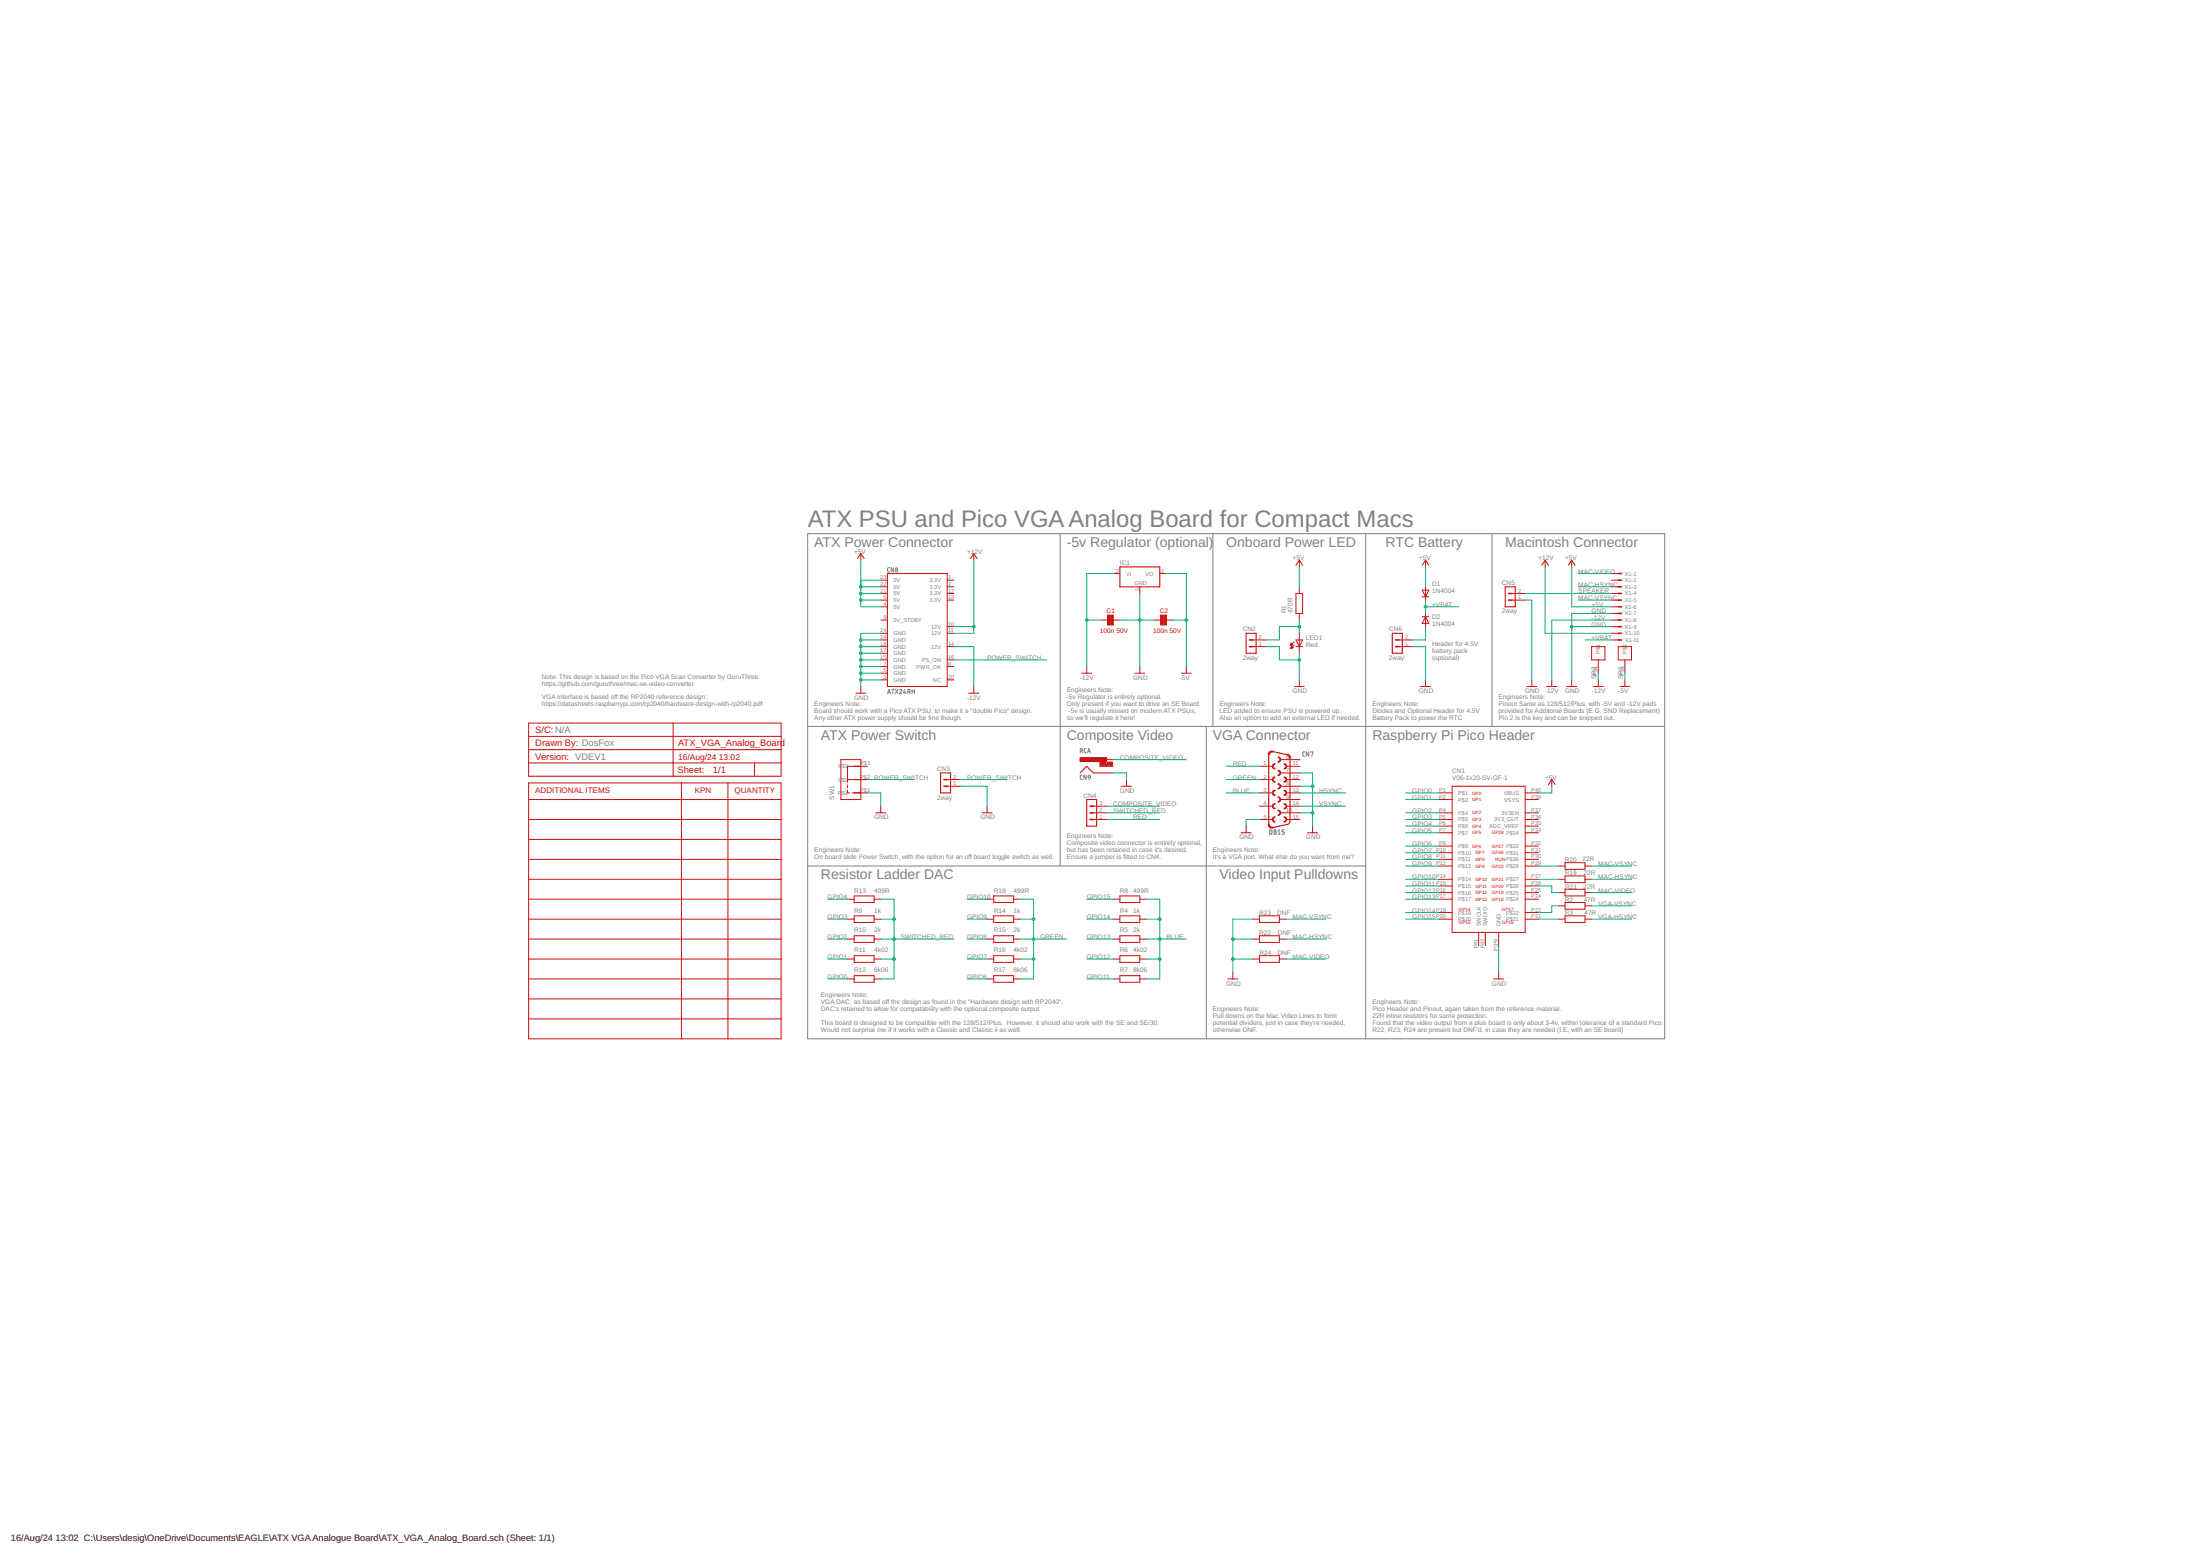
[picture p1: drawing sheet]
<svg xmlns="http://www.w3.org/2000/svg" width="841mm" height="594mm" viewBox="0 0 841 594" stroke-linecap="round" stroke-linejoin="round" font-family="sans-serif">
<g fill="none" stroke="#808080" stroke-width=".38">
<path d="M308.8 203.9h327.6v193h-327.6zM340 216.9l-.7 .4v1l.7 .2M341.6 216.9v1.6l-.9-1.6v1.6M405.3 203.9v127M463.7 203.9v73.6M522.1 203.9v193M570.4 203.9v73.6M308.8 277.5h327.6M339.3 265l.6-1.6 .5 1.6M339.4 264.6h.9M340.9 263.4h.9M341.3 263.4v1.6"/>
<path d="M342.2 263.4l1.1 1.6M343.3 263.4l-1.1 1.6M343.9 263.7a.45 .45 0 0 1 .6-.3 .45 .45 0 0 1 .2 .7l-.8 .9h.9M345.8 263.4l-.4 1.2h1M346.1 264.3v.7M347.1 264.3h.4a.46 .46 0 0 0 .5-.5 .46 .46 0 0 0-.5-.4h-.4v1.6M347.6 264.3l.4 .7M348.7 263.4v1.6M348.7 264.1h.9M349.6 263.4v1.6M461.1 277.5v119.4M413 286.9h.4a.44 .44 0 0 0 .5-.5 .44 .44 0 0 0-.5-.4h-.4v1.6"/>
<path d="M413.5 286.9l.4 .7M413.7 296.1l-.5 .1-.2 .3v1l.7 .3M415.2 286h-.5l-.2 .3v1.1l.7 .2M415.2 296.1v1.7l-.9-1.7v1.7M415.7 287.6l.6-1.6 .5 1.6M415.9 287.2h.8M416.1 296.3h.6l.1 .7-.7-.1zM416.8 297l-.1 .5-.6 .3M498.8 287.3h-.5l-.2 .3v1l.7 .3M500.3 287.3v1.6l-.9-1.6v1.6M501 287.4l.9-.1-.4 1.6M485.4 317.1l.8 .3v1l-.2 .3h-.6z"/>
<path d="M487 317.1h.5a.36 .36 0 0 1 .3 .3 .36 .36 0 0 1-.3 .4 .46 .46 0 0 1 .4 .5 .46 .46 0 0 1-.4 .4h-.5zM487 317.8h.5M488.5 318.7h.9M488.5 317.4l.5-.3v1.6M491 317.1h-.9v.7h.5a.47 .47 0 0 1 .4 .5 .47 .47 0 0 1-.4 .4h-.5M308.8 330.9h213.3"/>
<circle cx="342.7" cy="217.3" r=".35"/>
<circle cx="342.7" cy="218.1" r=".46"/>
</g>
<g fill="none" stroke="#c90d0c" stroke-width=".38">
<path d="M329.1 211.5v2.5M329.1 211.5l1.2 1.9M329.1 211.5l-1.3 1.9M339.2 219.1h22.9v43.2h-22.9zM372.3 211.5v2.5M372.3 211.5l1.2 1.9M372.3 211.5l-1.3 1.9M425.6 219.1h2.5M443.4 219.1h2.5M496.7 214v2.6M496.7 214l1.3 1.9M496.7 214l-1.3 1.9"/>
<path d="M545 214l1.2 1.9M545 214l-1.3 1.9M545 214v2.6M590.7 214l1.2 1.9M590.7 214l-1.3 1.9M590.7 214v2.6M600.8 214l1.3 1.9M600.8 214l-1.2 1.9M600.8 214v2.6M616.1 219.1h2.5M336.7 221.7h2.5M336.7 224.2h2.5"/>
<path d="M336.7 226.7h2.5M336.7 229.3h2.5M336.7 231.8h2.5M336.7 236.9h2.5M362.1 221.7h2.5M362.1 224.2h2.5M362.1 226.7h2.5M362.1 229.3h2.5M362.1 239.4h2.5M421.1 236.9h2.6M425.6 236.9h2.5M435.7 224.2v2.5"/>
<path d="M441.5 236.9h2.5M445.9 236.9h2.5M495.4 226.7h2.6v7.7h-2.6zM496.7 224.2v2.5M496.7 234.4v2.5M543.7 225.5h2.5l-1.2 2.5zM543.7 228h2.5M543.7 235.6h2.5M545 224.2v5.1M545 234.4v5M545 235.6l1.2 2.5h-2.5zM578 226.7h5.1"/>
<path d="M578 229.3h5.1M616.1 221.7h2.5M616.1 224.2h2.5M616.1 226.7h2.5M616.1 229.3h2.5M616.1 231.8h2.5M616.1 236.9h2.5M616.1 239.4h2.5M616.1 234.4h2.5M336.7 247h2.5M336.7 242h2.5M336.7 259.7h2.5"/>
<path d="M336.7 257.2h2.5M336.7 254.7h2.5M336.7 252.1h2.5M336.7 249.6h2.5M336.7 244.5h2.5M362.1 247h2.5M362.1 242h2.5M362.1 259.7h2.5M362.1 254.7h2.5M362.1 252.1h2.5M413.5 257.2h3.8M415.4 254.7v2.5"/>
<path d="M433.8 257.2h3.8M435.7 254.7v2.5M451.6 257.2h3.8M453.5 254.7v2.5M478.9 247h5.1M478.9 244.5h5.1M493.3 246.6h.2M493.4 246.5h.4M493.4 246.3h.6M493.4 247.8h.1M493.5 246.2h.6M493.5 247.7h.2"/>
<path d="M493.5 247.5h.5M493.5 246.1h.5M493.6 246h.3M493.6 247.4h.7M493.6 247.3h.6M493.6 245.9h.1M493.6 245.8l-.3 .9M493.6 245.8l.6 .5-.9 .4M493.7 247.2h.4M493.7 247.1h.2M493.8 246.9l-.4 .9M493.8 246.9l.5 .5"/>
<path d="M493.8 246.9h.1M494.3 247.4l-.9 .4M494.7 245.3l-1.4 1.4M494.8 246.4l-1.4 1.4M495.4 247h2.6M495.4 244.5h2.6l-1.3 2.5zM496.7 242v7.6M496.7 259.7v2.6M534.8 247h5.1M534.8 244.5h5.1M545 259.7v2.6M585.6 259.7v2.6"/>
<path d="M593.2 259.7v2.6M600.8 259.7v2.6M608.5 247h5v5.1h-5zM611 252.1v5.1M611 259.7v2.6M616.1 242h2.5M616.1 244.5h2.5M618.6 247h5.1v5.1h-5.1zM621.2 252.1v5.1M621.2 259.7v2.6M202.1 276.2h96.5v20.4h-96.5zM257.3 276.2v20.4"/>
<path d="M327.2 264.8h3.8M329.1 262.3v2.5M370.4 264.8h3.8M372.3 262.3v2.5M494.8 262.3h3.8M543.1 262.3h3.8M583.7 262.3h3.8M591.3 262.3h3.8M598.9 262.3h3.8M609.1 262.3h3.8M619.3 262.3h3.8M202.1 299.1h96.5v97.8h-96.5z"/>
<path d="M202.1 291.5h55.1M202.1 286.4h96.5M202.1 281.3h55.1M257.3 291.5h41.3M257.3 281.3h41.3M260.5 299.1v97.8M278.3 299.1v97.8M288.4 291.5v5.1M321.5 290.2h7.6v15.3h-7.6zM324 297.8h7.6M324 299.9v1M331.6 292.8h-7.6v6.1"/>
<path d="M362.1 297.8h5.1M412.9 295.3l2.5-2.5 2.6 2.5h7.6M420.5 290.2v2.6h5.1M420.8 291.2h.3l-.1 .5zM421 291.9l-.2 .1 .2 .5M421.3 292h.2l-.1 .5zM421.4 291.5l.3-.2-.3-.2v.6M421.9 291.4h.2M422.1 291.9v.6l-.3-.6v.6M422.1 291.1h-.2v.6h.2M422.7 291.1v.6l-.3-.6v.6M422.7 291.9v.6l-.3-.6v.6"/>
<path d="M423 292.2h.2M423 290.2h2.6M423.2 291.1l.1 .6 .2-.4 .1 .4 .1-.6M423.2 291.9h-.2v.6h.2M423.7 291.9l-.3 .1 .3 .5M423.9 291.9h.3M423.9 291.4h.4M423.9 291.1v.6M424 291.9v.6M424.3 291.1v.6M424.4 292.2h.2M424.5 291.4h.2"/>
<path d="M424.6 291.9h-.2v.6h.2M424.8 291.1h-.3v.6h.3M424.9 291.9l.3 .1-.1 .5h-.2zM425.3 291.1v.6l-.3-.6v.6M430.7 297.8v2.6M481.5 292.8h5M481.5 297.8h5M489.3 295.3h7.7M489.3 290.2h7.7M491.9 292.8h5.1M491.9 297.8h5.1M593.2 297.8l1.3 1.9"/>
<path d="M593.2 297.8l-1.3 1.9M593.2 297.8v2.6M202.1 305.5h96.5M202.1 313.1h96.5M324 301.9v1h.8M325.8 302.9h5.8M334.8 310.5h3.8M336.7 308v2.5M362.1 300.4h5.1M375.4 310.5h3.8M377.3 308v2.5M418 313.1h5"/>
<path d="M418 310.5h5M418 308h5M428.8 300.4h3.8M474.5 318.2h3.8M476.4 315.6v2.6M481.5 313.1h5M481.5 302.9h5M481.5 308h5M489.3 305.5h7.7M489.3 310.5h7.7M489.3 300.4h7.7M491.9 313.1h5.1"/>
<path d="M491.9 302.9h5.1M491.9 308h5.1M499.9 318.2h3.8M501.8 315.6v2.6M550 305.5h5.1M550 313.1h5.1M550 302.9h5.1M550 310.5h5.1M550 315.6h5.1M550 318.2h5.1M555.1 300.4h28v55.8h-28zM583.1 305.5h5"/>
<path d="M583.1 313.1h5M583.1 302.9h5M583.1 310.5h5M583.1 315.6h5M583.1 318.2h5M202.1 320.7h96.5M202.1 328.3h96.5M202.1 335.9h96.5M550 328.3h5.1M550 335.9h5.1M550 323.2h5.1M550 325.8h5.1"/>
<path d="M550 330.9h5.1M550 338.5h5.1M583.1 328.3h5M583.1 335.9h5M583.1 323.2h5M583.1 325.8h5M583.1 330.9h5M583.1 338.5h5M595.8 335.9h2.5M595.8 330.9h2.5M598.3 329.6h7.6v2.5h-7.6zM598.3 334.7h7.6v2.5h-7.6z"/>
<path d="M598.3 339.7h7.6v2.6h-7.6zM605.9 335.9h2.6M605.9 330.9h2.6M202.1 343.5h96.5M202.1 351.2h96.5M202.1 358.8h96.5M324 343.5h2.5M324 351.2h2.5M324 358.8h2.5M326.5 342.3h7.7v2.5h-7.7zM326.5 349.9h7.7v2.5h-7.7zM326.5 357.5h7.7v2.5h-7.7z"/>
<path d="M334.2 343.5h2.5M334.2 351.2h2.5M334.2 358.8h2.5M377.3 343.5h2.6M377.3 351.2h2.6M377.3 358.8h2.6M379.9 342.3h7.6v2.5h-7.6zM379.9 349.9h7.6v2.5h-7.6zM379.9 357.5h7.6v2.5h-7.6zM387.5 343.5h2.5M387.5 351.2h2.5M387.5 358.8h2.5"/>
<path d="M425.6 343.5h2.5M425.6 351.2h2.5M425.6 358.8h2.5M428.1 342.3h7.6v2.5h-7.6zM428.1 349.9h7.6v2.5h-7.6zM428.1 357.5h7.6v2.5h-7.6zM435.7 343.5h2.6M435.7 351.2h2.6M435.7 358.8h2.6M478.9 351.2h2.6M478.9 358.8h2.6M481.5 349.9h7.6v2.5h-7.6z"/>
<path d="M481.5 357.5h7.6v2.5h-7.6zM489.1 351.2h2.5M489.1 358.8h2.5M550 343.5h5.1M550 351.2h5.1M550 341h5.1M550 348.6h5.1M565.3 356.2v5.1M567.8 356.2v5.1M572.9 356.2v5.1M583.1 343.5h5M583.1 351.2h5"/>
<path d="M583.1 341h5M583.1 348.6h5M595.8 351.2h2.5M595.8 341h2.5M595.8 346.1h2.5M598.3 344.8h7.6v2.5h-7.6zM598.3 349.9h7.6v2.5h-7.6zM605.9 351.2h2.6M605.9 341h2.6M605.9 346.1h2.6M202.1 366.4h96.5M202.1 374h96.5"/>
<path d="M324 366.4h2.5M324 374h2.5M326.5 365.1h7.7v2.6h-7.7zM326.5 372.7h7.7v2.6h-7.7zM334.2 366.4h2.5M334.2 374h2.5M377.3 366.4h2.6M377.3 374h2.6M379.9 365.1h7.6v2.6h-7.6zM379.9 372.7h7.6v2.6h-7.6zM387.5 366.4h2.5M387.5 374h2.5"/>
<path d="M425.6 366.4h2.5M425.6 374h2.5M428.1 365.1h7.6v2.6h-7.6zM428.1 372.7h7.6v2.6h-7.6zM435.7 366.4h2.6M435.7 374h2.6M469.4 374h3.8M471.3 371.5v2.5M478.9 366.4h2.6M481.5 365.1h7.6v2.6h-7.6zM489.1 366.4h2.5M571 374h3.8"/>
<path d="M572.9 371.5v2.5M202.1 381.6h96.5M202.1 389.3h96.5"/>
</g>
<g fill="#c90d0c" stroke="#c90d0c" stroke-width=".38">
<path d="M486.7 297.1l.7-.3v.3a.76 .76 0 0 0-.7 .7 .76 .76 0 0 0 .7 .8v.3a1.02 1.02 0 0 1-.9-.7 1.02 1.02 0 0 1 .2-1.1z" fill-rule="evenodd"/>
<path d="M488.6 294.3a1.02 1.02 0 0 1 1 1 1.02 1.02 0 0 1-1 1v-.2a.76 .76 0 0 0 .7-.8 .76 .76 0 0 0-.7-.8z" fill-rule="evenodd"/>
<path d="M486.7 292l.7-.3v.3a.76 .76 0 0 0-.7 .8 .76 .76 0 0 0 .7 .7v.3a1.02 1.02 0 0 1-.9-.7 1.02 1.02 0 0 1 .2-1.1z" fill-rule="evenodd"/>
<path d="M488.6 304.4a1.02 1.02 0 0 1 1 1.1 1.02 1.02 0 0 1-1 1v-.3a.76 .76 0 0 0 .7-.7 .76 .76 0 0 0-.7-.8z" fill-rule="evenodd"/>
<path d="M486.7 302.1l.7-.2v.3a.76 .76 0 0 0-.7 .7 .76 .76 0 0 0 .7 .8v.2a1.02 1.02 0 0 1-.9-.6 1.02 1.02 0 0 1 .2-1.2z" fill-rule="evenodd"/>
<path d="M488.6 299.4a1.02 1.02 0 0 1 1 1 1.02 1.02 0 0 1-1 1v-.3a.76 .76 0 0 0 .7-.7 .76 .76 0 0 0-.7-.8z" fill-rule="evenodd"/>
<path d="M486.7 307.2l.7-.2v.2a.76 .76 0 0 0-.7 .8 .76 .76 0 0 0 .7 .8v.2a1.02 1.02 0 0 1-.9-.7 1.02 1.02 0 0 1 .2-1.1z" fill-rule="evenodd"/>
<path d="M488.6 309.5a1.02 1.02 0 0 1 1 1 1.02 1.02 0 0 1-1 1.1v-.3a.76 .76 0 0 0 .7-.8 .76 .76 0 0 0-.7-.7z" fill-rule="evenodd"/>
<path d="M486.7 312.3l.7-.2v.2a.76 .76 0 0 0-.7 .8 .76 .76 0 0 0 .7 .7v.3a1.02 1.02 0 0 1-.9-.7 1.02 1.02 0 0 1 .2-1.1z" fill-rule="evenodd"/>
<path d="M485.2 287.3l1.4-.4-.1 .4-1 .3-.3 .8h-.4z" fill-rule="evenodd"/>
<path d="M492.2 288.1l.9 .7 .3 .8h-.4l-.4-.8-.5-.3z" fill-rule="evenodd"/>
<path d="M484.8 314.9h.4l.5 .9 .8 .2 .1 .4a1.46 1.46 0 0 1-1.8-1.5z" fill-rule="evenodd"/>
<path d="M488.6 289.2a1.02 1.02 0 0 1 1 1 1.02 1.02 0 0 1-1 1v-.2a.76 .76 0 0 0 .7-.8 .76 .76 0 0 0-.7-.7z" fill-rule="evenodd"/>
<path d="M490.9 296.8a1.02 1.02 0 0 1 1 1 1.02 1.02 0 0 1-1 1.1v-.3a.76 .76 0 0 0 .7-.8 .76 .76 0 0 0-.7-.7z" fill-rule="evenodd"/>
<path d="M490.9 301.9a1.02 1.02 0 0 1 1 1 1.02 1.02 0 0 1-1 1v-.2a.76 .76 0 0 0 .7-.8 .76 .76 0 0 0-.7-.7z" fill-rule="evenodd"/>
<path d="M490.9 307a1.02 1.02 0 0 1 1 1 1.02 1.02 0 0 1-1 1v-.2a.76 .76 0 0 0 .7-.8 .76 .76 0 0 0-.7-.8z" fill-rule="evenodd"/>
<path d="M490.9 312.1a1.02 1.02 0 0 1 1 1 1.02 1.02 0 0 1-1 1v-.3a.76 .76 0 0 0 .7-.7 .76 .76 0 0 0-.7-.8z" fill-rule="evenodd"/>
<path d="M490.9 291.7a1.02 1.02 0 0 1 1 1.1 1.02 1.02 0 0 1-1 1v-.3a.76 .76 0 0 0 .7-.7 .76 .76 0 0 0-.7-.8z" fill-rule="evenodd"/>
</g>
<path d="M428.1 216.6h15.3v7.6h-15.3zM575.4 224.2h3.8v7.6h-3.8zM476.4 242h3.8v7.6h-3.8zM532.3 242h3.8v7.6h-3.8zM359.6 295.3h3.8v7.6h-3.8zM485 288.4v26.5M486.6 287.1l5.5 1.3M493.1 289.6v24.4l-.7 .9-5.8 1.3M415.4 305.5h3.8v10.1h-3.8z" fill="none" stroke="#c90d0c" stroke-width=".42"/>
<g fill="none" stroke="#c90d0c" stroke-width=".61">
<path d="M618.6 219.1h1.3M576.7 226.7h1.3M576.7 229.3h1.3M618.6 226.7h1.3M618.6 229.3h1.3M618.6 221.7h1.3M618.6 224.2h1.3M618.6 231.8h1.3M618.6 234.4h1.3M618.6 236.9h1.3M618.6 239.4h1.3M477.6 244.5h1.3"/>
<path d="M477.6 247h1.3M533.5 244.5h1.3M533.5 247h1.3M618.6 244.5h1.3M618.6 242h1.3M360.8 297.8h1.3M360.8 300.4h1.3M416.7 308h1.3M416.7 310.5h1.3M416.7 313.1h1.3"/>
</g>
<g fill="#c90d0c" stroke="#c90d0c" stroke-width=".38">
<path d="M412.9 289.5h10.1v1.5h-10.1z"/>
<path d="M424.6 235h1v3.8h-1z"/>
<path d="M423.4 235h.9v3.8h-.9z"/>
<path d="M445 235h.9v3.8h-.9z"/>
<path d="M443.7 235h.9v3.8h-.9z"/>
</g>
<g fill="none" stroke="#0dab76" stroke-width=".38">
<path d="M329.1 214v17.8h7.6M372.3 214v28h-7.7M425.6 219.1h-10.2v35.6M445.9 219.1h7.6v35.6M496.7 216.6v7.6M545 216.6v7.6M590.7 216.6v25.4h25.4M600.8 216.6v15.2h15.3M603.4 219.1h12.7M329.1 229.3h7.6M329.1 221.7h7.6M329.1 224.2h7.6"/>
<path d="M329.1 226.7h7.6M364.6 239.4h7.7M415.4 236.9h5.7M428.1 236.9h13.4M435.7 226.7v28M448.4 236.9h5.1M496.7 239.4h-7.6v5.1h-5.1M496.7 236.9v5.1M545 239.4v5.1h-5.1M545 229.3v5.1M545 231.8h12.7M583.1 229.3h2.5v30.4"/>
<path d="M583.1 226.7h33M600.8 239.4h15.3M603.4 229.3h12.7M603.4 224.2h12.7M616.1 236.9h-22.9v22.8M616.1 234.4h-15.3v25.3M329.1 244.5h7.6M329.1 247h7.6M329.1 249.6h7.6M329.1 252.1h7.6M329.1 254.7h7.6M329.1 257.2h7.6"/>
<path d="M329.1 259.7h7.6M336.7 242h-7.6v20.3M364.6 247h7.7v15.3M364.6 252.1h35.6M484 247h5.1v5.1h7.6M496.7 249.6v10.1M539.9 247h5.1v12.7M605.9 244.5h10.2M611 257.2v2.5M621.2 257.2v2.5M331.6 297.8h17.8M367.2 297.8h17.8"/>
<path d="M425.6 295.3h5.1v2.5M425.6 290.2h27.9M468.8 297.8h12.7M468.8 292.8h12.7M497 295.3h4.8v20.3M331.6 302.9h5.1v5.1M367.2 300.4h10.1v7.6M423 313.1h20.4M423 310.5h20.4M423 308h20.4M468.8 302.9h12.7M481.5 313.1h-5.1v2.5"/>
<path d="M497 302.9h17.5M497 300.4h4.8M497 310.5h4.8M497 308h17.5M537.3 302.9h12.7M537.3 313.1h12.7M537.3 310.5h12.7M537.3 305.5h12.7M537.3 315.6h12.7M537.3 318.2h12.7M593.2 300.4v2.5h-5.1M537.3 323.2h12.7"/>
<path d="M537.3 325.8h12.7M537.3 328.3h12.7M537.3 330.9h12.7M537.3 335.9h12.7M537.3 338.5h12.7M588.1 338.5h5.1v2.5h2.6M588.1 330.9h7.7M588.1 335.9h7.7M608.5 330.9h15.2M608.5 335.9h15.2M316.4 351.2h7.6M316.4 358.8h7.6"/>
<path d="M316.4 343.5h7.6M336.7 351.2h5.1M336.7 358.8h27.9M336.7 343.5h5.1v30.5h-5.1M369.7 351.2h7.6M369.7 358.8h7.6M369.7 343.5h7.6M390 351.2h5.1M390 358.8h17.8M390 343.5h5.1v30.5h-5.1M415.4 351.2h10.2M415.4 358.8h10.2"/>
<path d="M415.4 343.5h10.2M438.3 351.2h5.1M438.3 358.8h15.2M438.3 343.5h5.1v30.5h-5.1M471.3 358.8h7.6M478.9 351.2h-7.6v20.3M491.6 351.2h15.3M491.6 358.8h15.3M537.3 351.2h12.7M537.3 343.5h12.7M537.3 348.6h12.7M537.3 341h12.7"/>
<path d="M588.1 351.2h7.7M595.8 346.1h-2.6v2.5h-5.1M608.5 351.2h15.2M608.5 346.1h15.2M608.5 341h15.2M316.4 366.4h7.6M316.4 374h7.6M336.7 366.4h5.1M369.7 366.4h7.6M369.7 374h7.6M390 366.4h5.1M415.4 366.4h10.2"/>
<path d="M415.4 374h10.2M438.3 366.4h5.1M471.3 366.4h7.6M491.6 366.4h15.3M572.9 361.3v10.2"/>
</g>
<g fill="#0dab76" stroke="#0dab76" stroke-width=".38">
<circle cx="329.1" cy="244.5" r=".51"/>
<circle cx="329.1" cy="247" r=".51"/>
<circle cx="329.1" cy="249.6" r=".51"/>
<circle cx="329.1" cy="252.1" r=".51"/>
<circle cx="329.1" cy="254.7" r=".51"/>
<circle cx="329.1" cy="257.2" r=".51"/>
<circle cx="329.1" cy="259.7" r=".51"/>
<circle cx="496.7" cy="252.1" r=".51"/>
<circle cx="501.8" cy="300.4" r=".51"/>
<circle cx="501.8" cy="310.5" r=".51"/>
<circle cx="435.7" cy="236.9" r=".51"/>
<circle cx="600.8" cy="239.4" r=".51"/>
<circle cx="471.3" cy="358.8" r=".51"/>
<circle cx="471.3" cy="366.4" r=".51"/>
<circle cx="372.3" cy="239.4" r=".51"/>
<circle cx="415.4" cy="236.9" r=".51"/>
<circle cx="329.1" cy="224.2" r=".51"/>
<circle cx="329.1" cy="226.7" r=".51"/>
<circle cx="329.1" cy="229.3" r=".51"/>
<circle cx="496.7" cy="239.4" r=".51"/>
<circle cx="395.1" cy="366.4" r=".51"/>
<circle cx="395.1" cy="358.8" r=".51"/>
<circle cx="395.1" cy="351.2" r=".51"/>
<circle cx="443.4" cy="366.4" r=".51"/>
<circle cx="443.4" cy="358.8" r=".51"/>
<circle cx="443.4" cy="351.2" r=".51"/>
<circle cx="341.8" cy="366.4" r=".51"/>
<circle cx="341.8" cy="358.8" r=".51"/>
<circle cx="341.8" cy="351.2" r=".51"/>
<circle cx="453.5" cy="236.9" r=".51"/>
<circle cx="545" cy="231.8" r=".51"/>
</g>
<text font-size="9.1" fill="#808080" x="308.8" y="201.3">ATX PSU and Pico VGAAnalog Board for Compact Macs</text>
<g font-size="5.4" fill="#808080">
<text x="311.3" y="209">ATX Power Connector</text>
<text x="407.8" y="209">-5v Regulator (optional)</text>
<text x="468.8" y="209">Onboard Power LED</text>
<text x="529.7" y="209">RTC Battery</text>
<text x="575.4" y="209">Macintosh Connector</text>
<text x="313.8" y="282.6">ATX Power Switch</text>
<text x="407.8" y="282.6">Composite Video</text>
<text x="463.7" y="282.6">VGA Connector</text>
<text x="524.6" y="282.6">Raspberry Pi Pico Header</text>
<text x="313.8" y="335.9">Resistor Ladder DAC</text>
<text x="466.2" y="335.9">Video Input Pulldowns</text>
</g>
<g font-size="3.6" fill="#c90d0c">
<text x="204.6" y="280.1">S/C: N/A</text>
<text x="204.6" y="285.1">Drawn By: DosFox</text>
<text x="259.2" y="285.1">ATX_VGA_Analog_Board</text>
<text x="204.6" y="290.2">Version: VDEV1</text>
<text x="259" y="295.4">Sheet:</text>
<text x="272.6" y="295.3">1/1</text>
</g>
<g font-size="3.5">
<text x="4.2" y="588.9">16/Aug/24</text>
<text x="21.3" y="588.9">13:02 C:\Users\desig\OneDrive\Documents\EAGLE\ATX VGAAnalogue Board\ATX_VGA_Analog_Board.sch (Sheet: 1/1)</text>
</g>
<g font-size="3.2" fill="#c90d0c">
<text x="259.2" y="290.2">16/Aug/24</text>
<text x="274.8" y="290.2">13:02</text>
</g>
<g font-size="3.1" fill="#c90d0c">
<text x="204.6" y="302.9">ADDITIONAL ITEMS</text>
<text x="265.6" y="302.9">KPN</text>
<text x="280.8" y="302.9">QUANTITY</text>
</g>
<g font-size="2.5" fill="#808080">
<text x="326.5" y="211.5">+5V</text>
<text x="369.7" y="211.5">+12V</text>
<text x="428.1" y="215.8">IC1</text>
<text x="494.2" y="214">+5V</text>
<text x="542.4" y="214">+5V</text>
<text x="588.1" y="214">+12V</text>
<text x="598.3" y="214">+5V</text>
<text x="603.4" y="219.1">MAC-VIDEO</text>
<text x="547.5" y="226.5">1N4004</text>
<text x="547.5" y="223.7">D1</text>
<text x="574.2" y="223.4">CN5</text>
<text x="603.4" y="224.2">MAC-HSYNC</text>
<text x="603.4" y="226.7">SPEAKER</text>
<text x="547.5" y="231.8">+VBAT</text>
<text x="603.4" y="229.3">MAC-VSYNC</text>
<text x="608.4" y="231.8">+5V</text>
<text x="491.6" y="234.3" transform="rotate(-90 491.6 234.3)">R1</text>
<text x="494.2" y="234.3" transform="rotate(-90 494.2 234.3)">470R</text>
<text x="547.5" y="239.2">1N4004</text>
<text x="547.5" y="236.4">D2</text>
<text x="574.2" y="234.3">2way</text>
<text x="608.4" y="239.4">GND</text>
<text x="608.4" y="234.3">GND</text>
<text x="608.4" y="236.9">-12V</text>
<text x="475.1" y="241.2">CN2</text>
<text x="499.2" y="244.5">LED1</text>
<text x="531" y="241.2">CN6</text>
<text x="608.4" y="244.5">+VBAT</text>
<text x="499.2" y="247">Red</text>
<text x="547.5" y="246.8">Header for 4.5V</text>
<text x="547.5" y="249.5">battery pack</text>
<text x="377.3" y="252.1">POWER_SWITCH</text>
<text x="475.1" y="252.1">2way</text>
<text x="531" y="252.1">2way</text>
<text x="547.5" y="252.1">(optional)</text>
<text x="207.2" y="259.2">Note: This design is based on the Pico VGA Scan Converter by GuruThree:</text>
<text x="207.2" y="261.9">https://github.com/guruthree/mac-se-video-converter</text>
<text x="412.9" y="259.7">-12V</text>
<text x="433.2" y="259.7">GND</text>
<text x="451" y="259.7">-5V</text>
<text x="610.2" y="259.4" transform="rotate(-90 610.2 259.4)">SP2</text>
<text x="620.4" y="259.4" transform="rotate(-90 620.4 259.4)">SP1</text>
<text x="207.2" y="267.2">VGA Interface is based off the RP2040 reference design:</text>
<text x="207.2" y="269.9">https://datasheets.raspberrypi.com/rp2040/hardware-design-with-rp2040.pdf</text>
<text x="311.3" y="269.6">Engineers Note:</text>
<text x="326.5" y="267.4">GND</text>
<text x="369.7" y="267.4">-12V</text>
<text x="407.8" y="264.3">Engineers Note:</text>
<text x="407.8" y="267">-5v Regulator is entirely optional.</text>
<text x="407.8" y="269.6">Only present if you want to drive an SE Board.</text>
<text x="466.2" y="269.6">Engineers Note:</text>
<text x="494.2" y="264.8">GND</text>
<text x="524.6" y="269.6">Engineers Note:</text>
<text x="542.4" y="264.8">GND</text>
<text x="572.9" y="267">Engineers Note:</text>
<text x="572.9" y="269.6">Pinout Same as 128/512/Plus, with -5V and -12V pads</text>
<text x="583.1" y="264.8">GND</text>
<text x="590.7" y="264.8">-12V</text>
<text x="598.3" y="264.8">GND</text>
<text x="608.4" y="264.8">-12V</text>
<text x="618.6" y="264.8">-5V</text>
<text x="311.3" y="272.3">Board should work with a Pico ATX PSU, to make it a &quot;double Pico&quot; design.</text>
<text x="311.3" y="275">Any other ATX power supply should be fine though.</text>
<text x="407.8" y="275">so we'll regulate it here!</text>
<text x="408.5" y="272.3">-5v is usually missed on modern ATX PSUs,</text>
<text x="466.2" y="272.3">LED added to ensure PSU is powered up.</text>
<text x="466.2" y="275">Also an option to add an external LED if needed.</text>
<text x="524.6" y="272.3">Diodes and Optional Header for 4.5V</text>
<text x="524.6" y="275">Battery Pack to power the RTC</text>
<text x="572.9" y="272.3">provided for Additonal Boards (E.G, SND Replacement)</text>
<text x="572.9" y="275">Pin 2 is the key and can be snipped out.</text>
<text x="428.1" y="290.2">COMPOSITE_VIDEO</text>
<text x="471.3" y="292.8">RED</text>
<text x="334.2" y="297.8">POWER_SWITCH</text>
<text x="358.3" y="294.5">CN3</text>
<text x="369.7" y="297.8">POWER_SWITCH</text>
<text x="471.3" y="297.8">GREEN</text>
<text x="555.1" y="297.8">V06-1x20-SV-GF-1</text>
<text x="555.1" y="295.3">CN1</text>
<text x="590.7" y="297.8">+5V</text>
<text x="318.9" y="305.5" transform="rotate(-90 318.9 305.5)">SW1</text>
<text x="358.3" y="305.5">2way</text>
<text x="414.2" y="304.7">CN4</text>
<text x="428.1" y="302.9">GND</text>
<text x="471.3" y="302.9">BLUE</text>
<text x="504.3" y="302.9">HSYNC</text>
<text x="539.9" y="302.9">GPIO0</text>
<text x="539.9" y="305.5">GPIO1</text>
<text x="425.6" y="310.5">SWITCHED_RED</text>
<text x="425.6" y="308">COMPOSITE_VIDEO</text>
<text x="504.3" y="308">VSYNC</text>
<text x="539.9" y="310.5">GPIO2</text>
<text x="334.2" y="313.1">GND</text>
<text x="374.8" y="313.1">GND</text>
<text x="433.2" y="313.1">RED</text>
<text x="539.9" y="313.1">GPIO3</text>
<text x="539.9" y="315.6">GPIO4</text>
<text x="407.8" y="320.3">Engineers Note:</text>
<text x="407.8" y="323">Composite video connector is entirely optional,</text>
<text x="473.8" y="320.7">GND</text>
<text x="499.2" y="320.7">GND</text>
<text x="539.9" y="318.2">GPIO5</text>
<text x="539.9" y="323.2">GPIO6</text>
<text x="311.3" y="325.6">Engineers Note:</text>
<text x="311.3" y="328.3">On board slide Power Switch, with the option for an off board toggle switch as well.</text>
<text x="407.8" y="325.6">but has been retained in case it's desired.</text>
<text x="407.8" y="328.3">Ensure a jumper is fitted to CN4.</text>
<text x="463.7" y="325.6">Engineers Note:</text>
<text x="463.7" y="328.3">It's a VGA port. What else do you want from me?</text>
<text x="539.9" y="325.8">GPIO7</text>
<text x="539.9" y="328.3">GPIO8</text>
<text x="598.2" y="329.1">R20</text>
<text x="605" y="329.1">22R</text>
<text x="539.9" y="330.8">GPIO9</text>
<text x="539.9" y="335.9">GPIO10</text>
<text x="598.2" y="334.3">R19</text>
<text x="605.3" y="334.5">22R</text>
<text x="611" y="330.8">MAC-VSYNC</text>
<text x="611" y="335.9">MAC-HSYNC</text>
<text x="326.5" y="341">R13</text>
<text x="334.2" y="341">499R</text>
<text x="379.9" y="341">R18</text>
<text x="387.5" y="341">499R</text>
<text x="428.1" y="341">R8</text>
<text x="433.2" y="341">499R</text>
<text x="539.9" y="338.5">GPIO11</text>
<text x="539.9" y="341">GPIO12</text>
<text x="598.3" y="339.5">R21</text>
<text x="605.2" y="339.6">22R</text>
<text x="611" y="341">MAC-VIDEO</text>
<text x="316.4" y="343.5">GPIO4</text>
<text x="369.7" y="343.5">GPIO10</text>
<text x="415.4" y="343.5">GPIO15</text>
<text x="539.9" y="343.5">GPIO13</text>
<text x="598.2" y="344.6">R2</text>
<text x="605.4" y="344.6">47R</text>
<text x="611" y="346.1">VGA-VSYNC</text>
<text x="316.4" y="351.2">GPIO3</text>
<text x="326.5" y="348.6">R9</text>
<text x="334.2" y="348.6">1k</text>
<text x="369.7" y="351.2">GPIO9</text>
<text x="379.9" y="348.6">R14</text>
<text x="387.5" y="348.6">1k</text>
<text x="415.4" y="351.2">GPIO14</text>
<text x="428.1" y="348.6">R4</text>
<text x="433.2" y="348.6">1k</text>
<text x="481.4" y="349.5">R23</text>
<text x="488.2" y="349.4">DNF</text>
<text x="494.2" y="351.2">MAC-VSYNC</text>
<text x="539.9" y="348.6">GPIO14</text>
<text x="539.9" y="351.2">GPIO15</text>
<text x="598.2" y="349.7">R3</text>
<text x="605.7" y="349.5">47R</text>
<text x="611" y="351.2">VGA-HSYNC</text>
<text x="316.4" y="358.8">GPIO2</text>
<text x="326.5" y="356.2">R10</text>
<text x="334.2" y="356.2">2k</text>
<text x="344.3" y="358.8">SWITCHED_RED</text>
<text x="369.7" y="358.8">GPIO8</text>
<text x="379.9" y="356.2">R15</text>
<text x="387.5" y="356.2">2k</text>
<text x="397.6" y="358.8">GREEN</text>
<text x="415.4" y="358.8">GPIO13</text>
<text x="428.1" y="356.2">R5</text>
<text x="433.2" y="356.2">2k</text>
<text x="445.9" y="358.8">BLUE</text>
<text x="481.4" y="357.2">R22</text>
<text x="488.5" y="357.3">DNF</text>
<text x="494.2" y="358.8">MAC-HSYNC</text>
<text x="326.5" y="363.9">R11</text>
<text x="334.2" y="363.9">4k02</text>
<text x="379.9" y="363.9">R16</text>
<text x="387.5" y="363.9">4k02</text>
<text x="428.1" y="363.9">R6</text>
<text x="433.2" y="363.9">4k02</text>
<text x="481.5" y="364.9">R24</text>
<text x="488.3" y="365">DNF</text>
<text x="316.4" y="366.4">GPIO1</text>
<text x="326.5" y="371.5">R12</text>
<text x="334.2" y="371.5">8k06</text>
<text x="369.7" y="366.4">GPIO7</text>
<text x="379.9" y="371.5">R17</text>
<text x="387.5" y="371.5">8k06</text>
<text x="415.4" y="366.4">GPIO12</text>
<text x="428.1" y="371.5">R7</text>
<text x="433.2" y="371.5">8k06</text>
<text x="494.2" y="366.4">MAC-VIDEO</text>
<text x="316.4" y="374">GPIO0</text>
<text x="369.7" y="374">GPIO6</text>
<text x="415.4" y="374">GPIO11</text>
<text x="468.8" y="376.6">GND</text>
<text x="570.4" y="376.6">GND</text>
<text x="313.8" y="381">Engineers Note:</text>
<text x="313.8" y="383.7">VGA DAC, as based off the design as found in the &quot;Hardware design with RP2040&quot;.</text>
<text x="524.6" y="383.7">Engineers Note:</text>
<text x="313.8" y="386.3">DAC's retained to allow for compatability with the optional composite output.</text>
<text x="463.7" y="386.3">Engineers Note:</text>
<text x="463.7" y="389">Pull downs on the Mac Video Lines to form</text>
<text x="524.6" y="386.3">Pico Header and Pinout, again taken from the reference material.</text>
<text x="524.6" y="389">22R inline resistors for some protection.</text>
<text x="313.8" y="391.7">This board is designed to be compatible with the 128/512/Plus. However, it should also work with the SE and SE/30.</text>
<text x="313.8" y="394.3">Would not surprise me if it works with a Classic and Classic ii as well.</text>
<text x="463.7" y="391.7">potential dividers, just in case they're needed,</text>
<text x="463.7" y="394.3">otherwise DNF.</text>
<text x="524.6" y="391.7">Found that the video output from a plus board is only about 3-4v, within tolerance of a standard Pico.</text>
<text x="524.6" y="394.3">R22, R23, R24 are present but DNF'd, in case they are needed (I.E, with an SE board)</text>
</g>
<g font-size="2.5" fill="#c90d0c">
<text x="423" y="234.3">C1</text>
<text x="443.4" y="234.3">C2</text>
<text x="420.5" y="242">100n 50V</text>
<text x="440.8" y="242">100n 50V</text>
</g>
<g font-size="2.1" fill="#808080">
<text x="336.5" y="221.3">23</text>
<text x="362.4" y="221.3">1</text>
<text x="426.6" y="218.8">2</text>
<text x="430.5" y="219.9">VI</text>
<text x="437.9" y="219.9">VO</text>
<text x="443.7" y="218.8">3</text>
<text x="621.1" y="219.9">X1-1</text>
<text x="336.5" y="226.4">21</text>
<text x="336.5" y="223.8">22</text>
<text x="341.6" y="227.5">5V</text>
<text x="341.6" y="225">5V</text>
<text x="341.6" y="222.4">5V</text>
<text x="355.4" y="222.4">3.3V</text>
<text x="355.4" y="225">3.3V</text>
<text x="355.4" y="227.5">3.3V</text>
<text x="362.4" y="223.8">2</text>
<text x="362.4" y="226.4">12</text>
<text x="433.7" y="223.4">GND</text>
<text x="435.4" y="225.7" transform="rotate(-90 435.4 225.7)">1</text>
<text x="580.3" y="226.4">2</text>
<text x="621.1" y="222.4">X1-2</text>
<text x="621.1" y="225">X1-3</text>
<text x="621.1" y="227.5">X1-4</text>
<text x="337.7" y="231.5">4</text>
<text x="337.7" y="228.9">6</text>
<text x="341.6" y="232.6">5V</text>
<text x="341.6" y="230">5V</text>
<text x="355.4" y="230">3.3V</text>
<text x="362.4" y="228.9">13</text>
<text x="580.3" y="228.9">1</text>
<text x="621.1" y="230">X1-5</text>
<text x="621.1" y="232.6">X1-6</text>
<text x="337.7" y="236.5">9</text>
<text x="341.6" y="237.6">5V_STDBY</text>
<text x="362.4" y="239.1">10</text>
<text x="621.1" y="235.1">X1-7</text>
<text x="621.1" y="237.6">X1-8</text>
<text x="336.5" y="244.1">19</text>
<text x="336.5" y="241.6">24</text>
<text x="341.6" y="245.3">GND</text>
<text x="341.6" y="242.7">GND</text>
<text x="356" y="240.2">12V</text>
<text x="356" y="242.7">12V</text>
<text x="362.4" y="241.6">11</text>
<text x="481.3" y="244.1">2</text>
<text x="537.1" y="244.1">2</text>
<text x="621.1" y="240.2">X1-9</text>
<text x="621.1" y="242.7">X1-10</text>
<text x="621.1" y="245.3">X1-11</text>
<text x="336.5" y="251.8">15</text>
<text x="336.5" y="249.2">17</text>
<text x="336.5" y="246.7">18</text>
<text x="341.6" y="250.3">GND</text>
<text x="341.6" y="247.8">GND</text>
<text x="355.2" y="247.8">-12V</text>
<text x="362.4" y="246.7">14</text>
<text x="362.4" y="251.8">16</text>
<text x="481.3" y="246.7">1</text>
<text x="537.1" y="246.7">1</text>
<text x="611.8" y="249.8" transform="rotate(-90 611.8 249.8)">P$1</text>
<text x="621.9" y="249.8" transform="rotate(-90 621.9 249.8)">P$1</text>
<text x="337.7" y="256.8">5</text>
<text x="337.7" y="254.3">7</text>
<text x="341.6" y="258">GND</text>
<text x="341.6" y="255.4">GND</text>
<text x="341.6" y="252.9">GND</text>
<text x="350.4" y="255.4">PWR_OK</text>
<text x="352.5" y="252.9">PS_ON</text>
<text x="362.4" y="254.3">8</text>
<text x="337.7" y="259.4">3</text>
<text x="341.6" y="260.5">GND</text>
<text x="356.7" y="260.5">NC</text>
<text x="362.4" y="259.4">20</text>
<text x="610.6" y="258.2" transform="rotate(-90 610.6 258.2)">P$1</text>
<text x="620.8" y="258.2" transform="rotate(-90 620.8 258.2)">P$1</text>
<text x="320.4" y="293.5">P</text>
<text x="321.8" y="293.5">$3</text>
<text x="328.9" y="292.4">P$3</text>
<text x="483" y="292.4">1</text>
<text x="491.7" y="289.9">6</text>
<text x="494.2" y="292.4">11</text>
<text x="320.4" y="298.6">P</text>
<text x="321.8" y="298.6">$2</text>
<text x="328.9" y="297.5">P$2</text>
<text x="364.4" y="297.5">2</text>
<text x="483" y="297.5">2</text>
<text x="491.7" y="294.9">7</text>
<text x="494.2" y="297.5">12</text>
<text x="320.4" y="303.7">P</text>
<text x="321.8" y="303.7">$1</text>
<text x="328.9" y="302.6">P$1</text>
<text x="364.4" y="300">1</text>
<text x="483" y="302.6">3</text>
<text x="491.7" y="300">8</text>
<text x="491.7" y="305.1">9</text>
<text x="494.2" y="302.6">13</text>
<text x="550.2" y="302.6">P1</text>
<text x="550.2" y="305.1">P2</text>
<text x="557.5" y="303.7">P$1</text>
<text x="574.9" y="303.7">VBUS</text>
<text x="585.4" y="305.1">P39</text>
<text x="585.4" y="302.6">P40</text>
<text x="420.3" y="310.2">2</text>
<text x="420.3" y="307.6">3</text>
<text x="483" y="307.6">4</text>
<text x="491.7" y="310.2">10</text>
<text x="494.2" y="307.6">14</text>
<text x="550.2" y="310.2">P4</text>
<text x="557.5" y="306.2">P$2</text>
<text x="557.5" y="311.3">P$4</text>
<text x="574" y="311.3">3V3EN</text>
<text x="575.1" y="306.2">VSYS</text>
<text x="585.4" y="310.2">P37</text>
<text x="420.3" y="312.7">1</text>
<text x="483" y="312.7">5</text>
<text x="494.2" y="312.7">15</text>
<text x="550.2" y="312.7">P5</text>
<text x="550.2" y="315.3">P6</text>
<text x="550.2" y="317.8">P7</text>
<text x="557.5" y="313.8">P$5</text>
<text x="557.5" y="316.4">P$6</text>
<text x="569.3" y="316.4">ADC_VREF</text>
<text x="571.2" y="313.8">3V3_OUT</text>
<text x="585.4" y="317.8">P34</text>
<text x="585.4" y="315.3">P35</text>
<text x="585.4" y="312.7">P36</text>
<text x="550.2" y="322.9">P9</text>
<text x="557.5" y="318.9">P$7</text>
<text x="557.5" y="324">P$9</text>
<text x="575.7" y="324">P$32</text>
<text x="575.7" y="318.9">P$34</text>
<text x="585.4" y="322.9">P32</text>
<text x="549" y="325.4">P10</text>
<text x="549.1" y="328">P11</text>
<text x="557.5" y="326.5">P$10</text>
<text x="557.5" y="329.1">P$11</text>
<text x="575.7" y="329.1">P$30</text>
<text x="575.7" y="326.5">P$31</text>
<text x="585.4" y="328">P30</text>
<text x="585.4" y="325.4">P31</text>
<text x="549" y="330.5">P12</text>
<text x="549" y="335.6">P14</text>
<text x="557.5" y="331.6">P$12</text>
<text x="575.7" y="331.6">P$29</text>
<text x="585.4" y="335.6">P27</text>
<text x="585.4" y="330.5">P29</text>
<text x="549" y="338.1">P15</text>
<text x="549" y="340.7">P16</text>
<text x="557.5" y="336.7">P$14</text>
<text x="557.5" y="339.2">P$15</text>
<text x="557.5" y="341.8">P$16</text>
<text x="575.7" y="341.8">P$25</text>
<text x="575.7" y="339.2">P$26</text>
<text x="575.7" y="336.7">P$27</text>
<text x="585.4" y="340.7">P25</text>
<text x="585.4" y="338.1">P26</text>
<text x="549" y="343.2">P17</text>
<text x="557.5" y="344.3">P$17</text>
<text x="575.7" y="344.3">P$24</text>
<text x="585.4" y="343.2">P24</text>
<text x="549" y="348.3">P19</text>
<text x="549" y="350.8">P20</text>
<text x="557.5" y="349.4">P$19</text>
<text x="557.5" y="351.9">P$20</text>
<text x="566" y="353.9" transform="rotate(-90 566 353.9)">SWCLK</text>
<text x="568.6" y="353.9" transform="rotate(-90 568.6 353.9)">SWDIO</text>
<text x="573.7" y="353.9" transform="rotate(-90 573.7 353.9)">GND</text>
<text x="575.7" y="351.9">P$21</text>
<text x="575.7" y="349.4">P$22</text>
<text x="585.4" y="350.8">P21</text>
<text x="585.4" y="348.3">P22</text>
<text x="564.9" y="362.4" transform="rotate(-90 564.9 362.4)">P41</text>
<text x="567.5" y="362.4" transform="rotate(-90 567.5 362.4)">P43</text>
<text x="572.5" y="363.2" transform="rotate(-90 572.5 363.2)">P3*9</text>
</g>
<g font-size="1.8" fill="#c90d0c">
<text x="562.7" y="303.5">GP0</text>
<text x="562.7" y="306.1">GP1</text>
<text x="562.7" y="311.2">GP2</text>
<text x="562.7" y="313.7">GP3</text>
<text x="562.7" y="316.2">GP4</text>
<text x="562.7" y="318.8">GP5</text>
<text x="562.7" y="323.9">GP6</text>
<text x="570.4" y="323.9">GP27</text>
<text x="570.4" y="318.8">GP28</text>
<text x="564" y="326.4">GP7</text>
<text x="564" y="328.9">GP8</text>
<text x="570.4" y="326.4">GP26</text>
<text x="571.6" y="328.9">RUN</text>
<text x="564" y="331.5">GP9</text>
<text x="570.4" y="331.5">GP22</text>
<text x="564" y="336.6">GP10</text>
<text x="564" y="339.1">GP11</text>
<text x="564" y="341.6">GP12</text>
<text x="570.4" y="341.6">GP19</text>
<text x="570.4" y="339.1">GP20</text>
<text x="570.4" y="336.6">GP21</text>
<text x="557.7" y="348">GP14</text>
<text x="564" y="344.2">GP13</text>
<text x="570.4" y="344.2">GP18</text>
<text x="574.2" y="348">GP17</text>
<text x="557.7" y="353.1">GP15</text>
<text x="574.2" y="353.1">GP16</text>
</g>
</svg>
